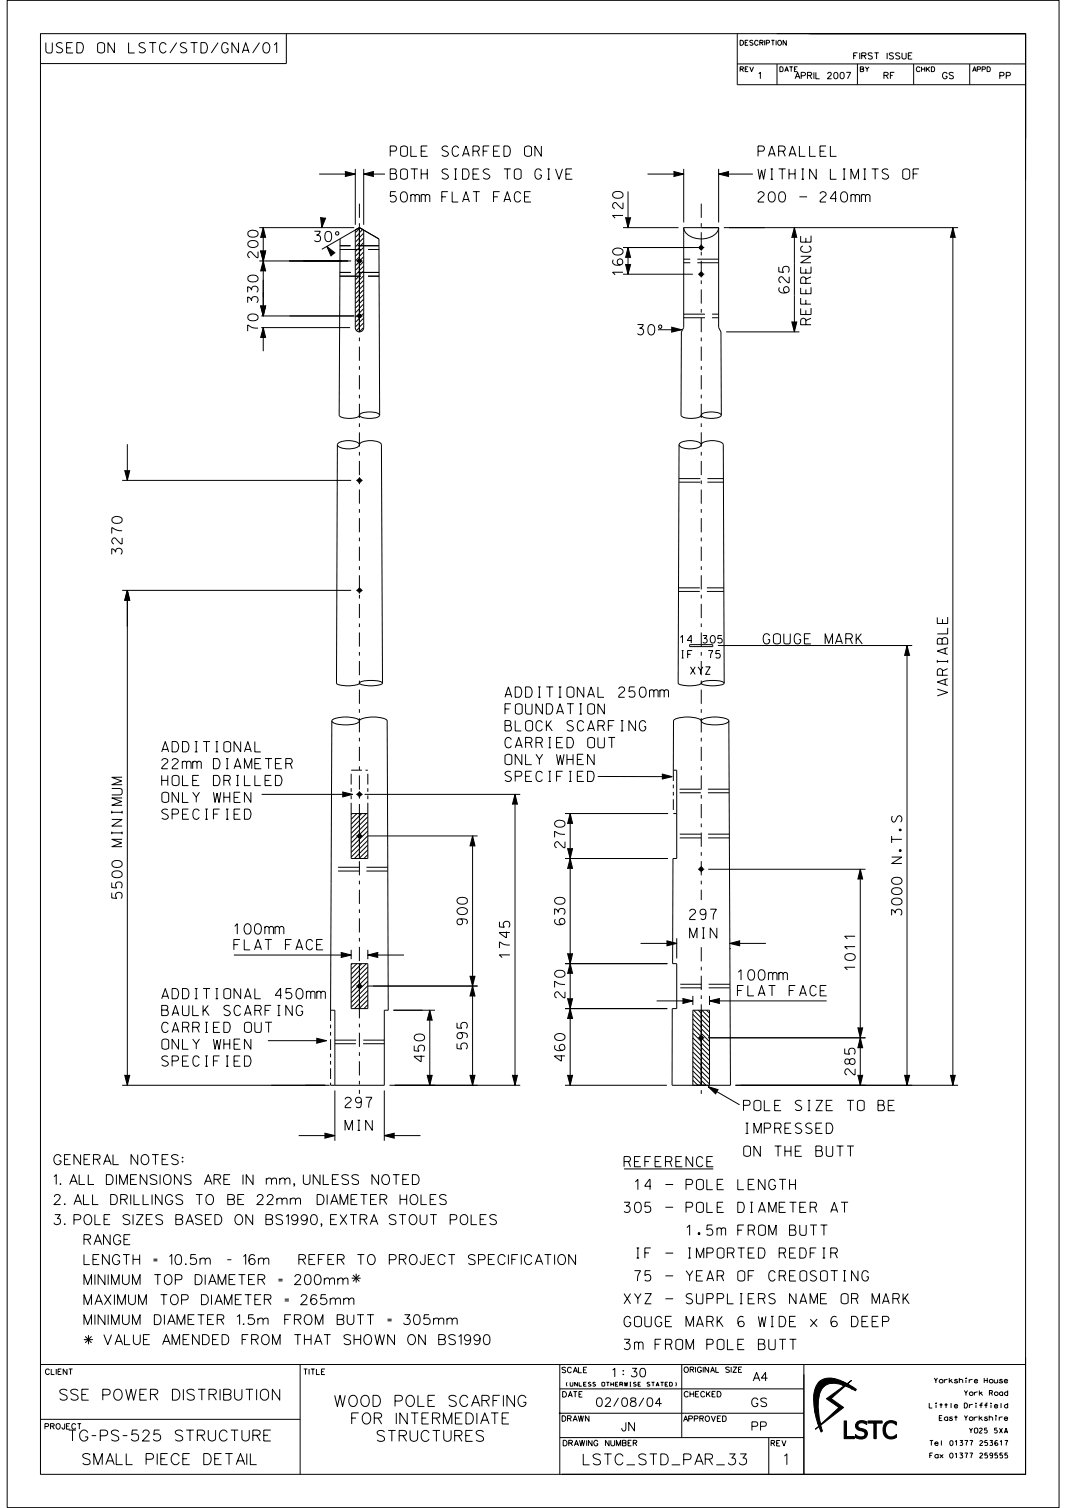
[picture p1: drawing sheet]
<svg xmlns="http://www.w3.org/2000/svg" width="210mm" height="297mm" viewBox="0 0 210 297" stroke-linecap="round" stroke-linejoin="round" font-family="sans-serif">
<g fill="none" stroke="#000" stroke-width=".2">
<path d="M1.4 .1h207.2v296.8h-207.2zM8 6.6h194v283.8h-194zM56.4 6.6v5.9h-48.4M145.2 12.6h56.8M145.2 6.6v10.1h56.8M153 6.6h49v28.8M153.1 12.6v4.1M159.3 6.6h42.7v20.7v-20.7h-42.4M168.9 12.6v4.1M180 12.6v4.1M191 12.6v4.1M62.9 34.3h7.1"/>
<path d="M70 33.3v11M71.6 34.3h4.2M71.6 33.3v11M123.7 37.7v7.1M127.6 34.3h7.1M134.7 33.3v10.5M141.6 33.3v10.5M141.6 34.3h6.7M51.1 44.8h18.7M51.1 51.4h18.1M51.9 44.8v17.4M61.9 45.5h1.2a.95 .95 0 0 1-.7 .8 .66 .66 0 0 1 .7 .9 .66 .66 0 0 1-1.2 .1"/>
<path d="M64.3 45.6a.7 .7 0 0 1 1 .4 1.71 1.71 0 0 1-.3 1.5l-.4 .1a1.28 1.28 0 0 1-.3-2zM67 47.1l-.2 34.7a2.96 2.96 0 0 0 2.8 .6l.9-.3 .3-.3M70.1 44.8l-.1 .1M70.8 44.8l-.8 .5v19.2a.83 .83 0 0 0 .8 .9M70.8 44.8l.8 .5v19.2a.86 .86 0 0 1-.8 .9M70.8 44.8v20.6M70.8 44.8l-7.4 4.3M70.8 44.8l3.8 2.3 .2 34.7M70.8 45l-.8 .8M70.8 45.9l-.8 .9M70.8 46.8l-.8 .9M70.8 47.8l-.8 .8"/>
<path d="M70.8 48.7l-.8 .9M70.8 49.6l-.8 .9M70.8 50.5l-.8 .9M70.8 51.5l-.8 .8M70.8 52.4l-.8 .9M70.8 53.3l-.8 .9M70.8 54.3l-.8 .8M70.8 55.2l-.8 .9M70.8 56.1l-.8 .9M70.8 57.1l-.8 .8M70.8 58l-.8 .8M70.8 58.9l-.8 .9"/>
<path d="M70.8 59.9l-.8 .8M70.9 44.8l-.1 .1M71.6 45l-.8 .8M71.6 45.9l-.8 .9M71.6 46.8l-.8 .9M71.6 47.8l-.8 .8M71.6 48.7l-.8 .9M71.6 49.6l-.8 .9M71.6 50.5l-.8 .9M71.6 51.5l-.8 .8M71.6 52.4l-.8 .9M71.6 53.3l-.8 .9"/>
<path d="M71.6 54.3l-.8 .8M71.6 55.2l-.8 .9M71.6 56.1l-.8 .9M71.6 57.1l-.8 .8M71.6 58l-.8 .8M71.6 58.9l-.8 .9M71.6 59.9l-.8 .8M122.7 44.8h11M122.7 54h13.8M122.7 48.8h14.8M123.7 50.8v1.2M134.7 44.8a3.1 3.1 0 0 0 3.4 2.3 3.1 3.1 0 0 0 3.5-2.3"/>
<path d="M134.7 44.8v19.7l-.5 .9v16.4a2.85 2.85 0 0 0 2.7 .6l1-.3 .2-.3M134.7 44.8h6.9M141.6 44.8v19.7l.4 .9 .1 16.4M142.6 44.8h46.1M156.5 44.8v20.6M187.7 44.8v168.9M51.5 62.2h18.3M51.5 64.5h17.5M51.9 64.5v4.7M70.8 60.8l-.8 .8M70.8 61.7l-.8 .8M70.8 62.6l-.8 .9"/>
<path d="M70.8 63.6l-.8 .8M70.8 64.5l-.8 .8M71.6 60.8l-.8 .8M71.6 61.7l-.8 .8M71.6 62.6l-.8 .9M71.6 63.6l-.8 .8M71.6 64.5l-.8 .8M125.6 63.9h1.1a.86 .86 0 0 1-.7 .8 .66 .66 0 0 1 .7 .9 .66 .66 0 0 1-1.1 .1M128 64l.4-.1a1.16 1.16 0 0 1 0 2.1h-.2a1.28 1.28 0 0 1-.2-2zM129.6 64.9h4.7M143.1 65.4h14.4M24.1 94.6h45.1"/>
<path d="M25.1 87.5v7.1M66.5 87.6l-.2 46.9a4 4 0 0 0 2.7 .6l1.5-.3 .3-.3M66.5 87.6a2.67 2.67 0 0 0 2.6 .8l.7-.1a1.08 1.08 0 0 0 1-.7M66.5 87.6a2.17 2.17 0 0 1 2.2-.8l1.1 .1a1.04 1.04 0 0 1 1 .7M70.8 81.8a2.92 2.92 0 0 0 2.8 .6l.9-.3 .3-.3M70.8 81.8a2.92 2.92 0 0 1 2.8-.6l.9 .3 .3 .3M70.8 87.6a2.17 2.17 0 0 1 2.2-.8l1.2 .1a1.04 1.04 0 0 1 .9 .7l.3 46.9M133.8 87.6a2.68 2.68 0 0 0 2.6 .8l.8-.1a1.14 1.14 0 0 0 .9-.7M133.8 87.6a2.17 2.17 0 0 1 2.2-.8l1.2 .1a1.1 1.1 0 0 1 .9 .7M133.8 87.6l-.2 46.9a4.4 4.4 0 0 0 3.1 .5l1.1-.2 .3-.3M138.1 81.8a2.83 2.83 0 0 0 2.8 .6l.9-.3 .3-.3M138.1 81.8a2.83 2.83 0 0 1 2.8-.6l.9 .3 .3 .3"/>
<path d="M138.1 87.6a2.15 2.15 0 0 1 2.2-.8l1.2 .1a1.1 1.1 0 0 1 1 .7l.2 46.9M24.1 116.3h45.1M25.1 116.3v97.4M70.8 134.5a4.4 4.4 0 0 0 3.2 .5l1-.2 .4-.3M70.8 134.5a4.1 4.1 0 0 1 3.2-.5l1 .3 .4 .2M135.9 127h4.5v.3h-4.5zM138.1 134.5a4 4 0 0 0 2.7 .6l1.6-.3 .3-.3M138.1 134.5a4 4 0 0 1 3.2-.5l1.1 .3 .3 .2M141.4 127.1h38.3M178.7 127.1v86.6M51.5 156.5h17.9M65.4 142a2.96 2.96 0 0 0 2.7 .8 4 4 0 0 0 2.7-.7v-.1"/>
<path d="M65.4 142a3.3 3.3 0 0 1 2.7-.8 4.6 4.6 0 0 1 2.7 .6v.2M65.4 142l-.3 57h.9v14.7h9.7v-14.7h.8l-.2-57a3.3 3.3 0 0 0-2.7-.8 4.7 4.7 0 0 0-2.7 .6l-.1 .2M71.8 156.5h30.7M101.5 156.5v57.2M117.8 152.9l14.6 .1M138.1 142a2.54 2.54 0 0 0 2.3 .8 5 5 0 0 0 3.1-.7l.1-.1M138.1 142a3.3 3.3 0 0 0-2.7-.8 4.7 4.7 0 0 0-2.7 .6l-.1 9.9h.7v17.4h-.7l-.1 20.7h.8v8.8h-.9v15.1h11.5l-.3-71.7M138.1 142a3.1 3.1 0 0 1 2.8-.8 4.7 4.7 0 0 1 2.6 .6l.1 .2M69.2 160.2h3.3v8.9h-3.3zM69.4 160.2l-.2 .2M70.3 160.2l-1.1 1.2M70.8 160.2v8.9"/>
<path d="M71.3 160.2l-2.1 2.1M72.2 160.2l-3 3M72.5 166.4l-2.7 2.7M72.5 164.6h21.6M72.5 168.3l-.8 .8M72.5 167.4l-1.8 1.7M72.5 160.9l-3.3 3.2M72.5 161.8l-3.3 3.3M72.5 162.7l-3.3 3.3M72.5 163.7l-3.3 3.2M72.5 164.6l-3.3 3.3M72.5 165.5l-3.3 3.3"/>
<path d="M93.1 164.6v49.1M111.3 169.1h20.3M111.3 160.2h20.3M112.3 160.2v53.5M139.5 171.2h31M169.5 171.2v42.5M46.1 188.1h23.1M69.2 189.8h3.3v8.8h-3.3zM69.2 187.1v1.8M69.4 189.8l-.2 .2M70.3 189.8l-1.1 1.1M70.8 189.8v8.8"/>
<path d="M71.3 189.8l-2.1 2.1M72.2 189.8l-3 3M72.5 196l-2.7 2.6M72.5 194.2h21.6M72.5 187.1v1.8M72.5 197.9l-.8 .7M72.5 196.9l-1.8 1.7M72.5 188.1h7.1M72.5 190.4l-3.3 3.3M72.5 191.3l-3.3 3.4M72.5 192.3l-3.3 3.3M72.5 193.2l-3.3 3.3"/>
<path d="M72.5 194.1l-3.3 3.3M72.5 195.1l-3.3 3.3M77.5 199h8.2M84.7 199v14.7M111.3 198.6h20.1M111.3 189.8h20.2M126.2 185.8h7.1M129.4 197.1h7.1M133.3 184.8v4M136.5 196.1v1.8M136.5 199.8l1.7 1.6M136.6 199l1.6 1.5"/>
<path d="M137.5 199l.7 .6M138.1 199.7l1.7 1.7M138.1 199v14.7M138.3 199l1.5 1.5M139.2 199l.6 .6M139.8 197.1h23M139.8 196.1v1.8M143.8 186.8h.1M143.8 185.8h7.1M24.1 213.7h40.8M52.8 205h11.5M66 214.8v9.9"/>
<path d="M75.7 214.8v9.9M76.7 213.7h25.8M111.3 213.7h20.1M136.5 211.8l1.7 1.7M136.5 213.7v-14.7h3.3v14.7M136.5 200.7l1.7 1.7M136.5 201.6l1.7 1.7M136.5 202.6l1.7 1.6M136.5 203.5l1.7 1.7M136.5 204.4l1.7 1.7M136.5 205.3l1.7 1.7M136.5 206.3l1.7 1.7"/>
<path d="M136.5 207.2l1.7 1.7M136.5 208.1l1.7 1.7M136.5 209.1l1.7 1.6M136.5 210l1.7 1.7M136.5 210.9l1.7 1.7M136.5 213.7h.1M136.5 212.8l1 .9M138.1 200.7l1.7 1.6M138.1 201.6l1.7 1.7M138.1 202.5l1.7 1.7M138.1 203.4l1.7 1.7M138.1 204.4l1.7 1.7"/>
<path d="M138.1 205.3l1.7 1.7M138.1 206.2l1.7 1.7M138.1 207.2l1.7 1.6M138.1 208.1l1.7 1.7M138.1 209l1.7 1.7M138.1 209.9l1.7 1.7M138.1 210.9l1.7 1.7M138.1 211.8l1.7 1.7M138.1 212.7l1 1M138.1 213.6l.1 .1M139.5 214l6.2 3.6M139.5 204.4h31"/>
<path d="M144.9 213.7h43.8M58.8 223.7h7.2M75.7 223.7h7.1M122.9 230.2h17.6M50.9 248.1a.71 .71 0 0 1 1-.2v1.2M50.9 247.8v1.3M51.9 248.1l.5-.3 .4 .1 .2 1.2M69.3 251.7h1.7M70.2 250.9v1.7M8 268.7h194M8 279.5h51.1M59.1 268.7v21.6"/>
<path d="M110.3 273.5h48.1M110.3 278.3h48.1M110.3 268.7v21.7M134.3 268.7v14.4M158.4 268.7v21.7M202 267.3v23.1h-91.3M110.3 283.1h48.1M151.4 283.1v7.3"/>
<circle cx="66.4" cy="46" r=".35"/>
<circle cx="130.1" cy="64.3" r=".35"/>
</g>
<g fill="#000" stroke="#000" stroke-width=".2">
<path d="M67.9 33.8l2.1 .5-2.1 .5zM71.6 34.3l2.1-.5v1zM132.7 33.8l2 .5-2 .5zM141.6 34.3l2-.5v1zM51.9 51.4l.5 2h-1.1zM51.3 49.4h1.1l-.5 2zM51.9 44.8l.5 2h-1.1zM63.1 42.8l1.1 .1-.8 1.9zM64.4 48.5l1.6 1.3-.8 .7zM123.7 48.8l.5 2h-1zM123.2 52h1l-.5 2zM123.2 42.8h1l-.5 2z"/>
<path d="M156.5 44.8l.5 2h-1zM187.7 44.8l.5 2h-1zM51.3 60.2h1.1l-.5 2zM51.9 64.5l.5 2.1h-1.1zM132.2 64.4l2.1 .5-2.1 .5zM156 63.3h1l-.5 2.1zM24.6 92.6h1l-.5 2zM25.1 116.3l.5 2h-1zM178.7 127.1l.5 2.1h-1zM67.4 156l2 .5-2 .5zM101.5 156.5l.5 2h-1.1zM130.4 152.4l2 .6-2 .5z"/>
<path d="M93.1 164.6l.5 2.1h-1zM112.3 160.2l.5 2.1h-1zM112.3 169.1l.5 2h-1zM111.8 167h1l-.5 2.1zM169.5 171.2l.5 2h-1zM67.1 187.6l2.1 .5-2.1 .5zM72.5 188.1l2-.5v1zM93.1 194.2l.5 2h-1zM92.6 192.2h1l-.5 2zM112.3 189.8l.5 2h-1zM111.8 187.7h1l-.5 2.1zM111.8 196.6h1l-.5 2z"/>
<path d="M131.3 185.3l2 .5-2 .5zM134.4 196.6l2.1 .5-2.1 .6zM139.8 197.1l2-.5v1.1zM143.8 185.8l2-.5v1zM24.6 211.7h1l-.5 2zM62.3 204.5l2 .5-2 .5zM84.7 199l.5 2h-1.1zM84.1 211.7h1.1l-.5 2zM92.6 211.7h1l-.5 2zM100.9 211.7h1.1l-.5 2zM112.3 198.6l.5 2.1h-1zM111.8 211.7h1l-.5 2z"/>
<path d="M139.5 214l2 .6-.5 .9zM169.5 204.4l.5 2h-1zM169 211.7h1l-.5 2zM169 202.3h1l-.5 2.1zM178.2 211.7h1l-.5 2zM187.2 211.7h1l-.5 2zM63.9 223.2l2.1 .5-2.1 .5zM75.7 223.7l2.1-.5v1zM160.3 274.8l.6 .2zM160.9 275l.4 .1z"/>
<path d="M110.2 278.3l.1 .1z" fill-rule="evenodd"/>
<path d="M160.5 277.8l.7-.1 .1 .3-.8 .1z" fill-rule="evenodd"/>
<path d="M160.3 274.8l1 .3-.1 2.6-.7 .1z" fill-rule="evenodd"/>
<path d="M160.5 278.1l.8-.1 .3 2.1-.5 .2z" fill-rule="evenodd"/>
<path d="M160.3 274.6l1.1 .2-.1 .3-1-.3z" fill-rule="evenodd"/>
<path d="M161.4 272.2l.7 1.1-.4 .7-.3 .8-1.1-.2 .5-1.6z" fill-rule="evenodd"/>
<path d="M161.4 272.2l.2-.2 .7 1.1-.2 .2z" fill-rule="evenodd"/>
<path d="M161.6 272l1.1-.5 1-.1 .1 1-.8 .3-.7 .4z" fill-rule="evenodd"/>
<path d="M163.7 271.4l.3 .1v.9h-.2z" fill-rule="evenodd"/>
<path d="M164 271.5l2.1 .6-.1 .7-2-.4z" fill-rule="evenodd"/>
<path d="M166.1 272.1l.2 .1-.1 .6h-.3z" fill-rule="evenodd"/>
<path d="M165.9 272.7l.1 .1z" fill-rule="evenodd"/>
<path d="M166.3 272.2l.6 .3-.5 .4-.2-.1z" fill-rule="evenodd"/>
<path d="M166.5 273l.5-.4 .9 .5-.1 .4z" fill-rule="evenodd"/>
<path d="M162.8 275.5l4.9-3.6-4 3.5 2.5 1.8-5.5 4.3 4.6-4.3z" fill-rule="evenodd"/>
<path d="M167.9 273.1l.2 .2-.1 .3-.2-.1z" fill-rule="evenodd"/>
<path d="M167.7 273.5l.1 .1z" fill-rule="evenodd"/>
<path d="M168.1 273.3l.6 .3-.2 .3-.5-.3z" fill-rule="evenodd"/>
<path d="M161.2 280.6l.4-.2v.2l-.3 .3z" fill-rule="evenodd"/>
<path d="M161.1 280.3l.5-.2v.3l-.4 .2z" fill-rule="evenodd"/>
<path d="M161.3 281l.4-.3 .3 1.1-.3 .2z" fill-rule="evenodd"/>
<circle cx="70.8" cy="51.4" r=".36"/>
<circle cx="138.1" cy="48.8" r=".37"/>
<circle cx="138.1" cy="54" r=".37"/>
<circle cx="70.8" cy="62.2" r=".36"/>
<circle cx="70.8" cy="94.6" r=".37"/>
<circle cx="70.8" cy="116.3" r=".36"/>
<circle cx="70.8" cy="156.4" r=".36"/>
<circle cx="70.8" cy="164.7" r=".37"/>
<circle cx="138.1" cy="171.2" r=".37"/>
<circle cx="70.8" cy="194.2" r=".37"/>
<circle cx="138.1" cy="204.4" r=".36"/>
</g>
<g fill="none" stroke="#000" stroke-width=".2" stroke-dasharray="4.2 1.4" stroke-linecap="butt">
<path d="M66.9 54.4h7.8M67 49.1h7.7M70.2 51.4h1.2M70.8 50.8v1.2M74.6 48.4h-7.6M74.7 53.7h-7.7M137.5 48.8h1.2M137.5 54h1.2M138.1 48.2v1.2M138.1 53.4v1.2M141.6 51.7h-6.9M141.6 51h-6.9"/>
<path d="M70.2 62.2h1.2M70.8 61.6v1.3M134.7 62.6h6.9M134.7 61.9h6.9M70.2 94.6h1.2M70.8 94v1.2M133.8 95h8.7M133.8 94.3h8.7M70.2 116.3h1.2M70.8 115.6v1.3M133.7 116.5h8.9M133.7 115.8h8.9"/>
<path d="M70.2 156.5h1.2M70.8 155.8v1.3M143.7 156.1h-10.4M143.7 155.4h-10.4M70.2 164.6h1.2M70.8 164v1.3M76.4 170.8h-11.2M76.4 171.6h-11.2M138.1 170.6v1.2M138.7 171.2h-1.2M143.7 165h-10.4M143.7 164.3h-10.4"/>
<path d="M70.2 194.2h1.2M70.8 193.6v1.2M143.8 194.6h-10.5M143.8 193.8h-10.5M66 204.9h9.7M75.7 205.6h-9.7M138.1 203.8v1.2M138.7 204.4h-1.2"/>
</g>
<path d="M69.2 151.7h3.3M132.6 151.7v8.5M69.2 160.2v-8.5M72.5 160.2v-8.5M133.3 160.2h-.7M65.1 199v14.7M66 213.7h-.9" fill="none" stroke="#000" stroke-width=".2" stroke-dasharray="2.1 .7 .7 .7 .7 .7" stroke-linecap="butt"/>
<path d="M70.8 40.1v175.3M138.1 40.1v137.2M138.1 186.5v28.9" fill="none" stroke="#000" stroke-width=".2" stroke-dasharray="2.8 1.1 .7 1.1" stroke-linecap="butt"/>
<text font-size="3.5" x="166" y="283.3">LSTC</text>
<g font-size="2.2">
<text x="11.8" y="275.8">SSE POWER DISTRIBUTION</text>
<text x="65.9" y="277">WOOD POLE SCARFING</text>
<text x="69.3" y="280.4">FOR INTERMEDIATE</text>
<text x="13.5" y="283.8">TG-PS-525 STRUCTURE</text>
<text x="74.3" y="283.9">STRUCTURES</text>
<text x="16.3" y="288.4">SMALL PIECE DETAIL</text>
<text x="114.9" y="288.5">LSTC_STD_PAR_33</text>
<text x="154.5" y="288.5">1</text>
</g>
<g font-size="2">
<text x="9" y="10.4">USED ON LSTC/STD/GNA/01</text>
<text x="76.9" y="35.3">BOTH SIDES TO GIVE</text>
<text x="76.9" y="30.8">POLE SCARFED ON</text>
<text x="149.3" y="35.3">WITHIN LIMITS OF</text>
<text x="149.3" y="30.8">PARALLEL</text>
<text x="76.9" y="39.8">50mm FLAT FACE</text>
<text x="149.3" y="39.8">200 - 240mm</text>
<text x="122.7" y="43.1" transform="rotate(-90 122.7 43.1)">120</text>
<text x="159.8" y="47.7" transform="rotate(-90 159.8 47.7)">E</text>
<text x="50.8" y="50.8" transform="rotate(-90 50.8 50.8)">200</text>
<text x="159.8" y="53.8" transform="rotate(-90 159.8 53.8)">ENC</text>
<text x="50.8" y="59.6" transform="rotate(-90 50.8 59.6)">330</text>
<text x="122.7" y="54.3" transform="rotate(-90 122.7 54.3)">160</text>
<text x="155.5" y="57.7" transform="rotate(-90 155.5 57.7)">625</text>
<text x="159.8" y="59.9" transform="rotate(-90 159.8 59.9)">FER</text>
<text x="50.8" y="65.2" transform="rotate(-90 50.8 65.2)">70</text>
<text x="159.8" y="64" transform="rotate(-90 159.8 64)">R</text>
<text x="159.8" y="61.9" transform="rotate(-90 159.8 61.9)">E</text>
<text x="24.1" y="109.2" transform="rotate(-90 24.1 109.2)">3270</text>
<text x="150.3" y="126.8">GOUGE MARK</text>
<text x="99.5" y="137.3">ADDITIONAL 250mm</text>
<text x="186.7" y="137.1" transform="rotate(-90 186.7 137.1)">VARIABLE</text>
<text x="99.5" y="144">BLOCK SCARFING</text>
<text x="99.5" y="140.6">FOUNDATION</text>
<text x="31.9" y="148.1">ADDITIONAL</text>
<text x="99.5" y="147.3">CARRIED OUT</text>
<text x="24.1" y="154.5" transform="rotate(-90 24.1 154.5)">M</text>
<text x="31.9" y="154.7">HOLE DRILLED</text>
<text x="31.9" y="151.4">22mm DIAMETER</text>
<text x="99.5" y="153.9">SPECIFIED</text>
<text x="99.5" y="150.6">ONLY WHEN</text>
<text x="24.1" y="156.6" transform="rotate(-90 24.1 156.6)">U</text>
<text x="31.9" y="161.4">SPECIFIED</text>
<text x="31.9" y="158.1">ONLY WHEN</text>
<text x="24.1" y="166.8" transform="rotate(-90 24.1 166.8)">M</text>
<text x="24.1" y="164.7" transform="rotate(-90 24.1 164.7)">I</text>
<text x="24.1" y="162.7" transform="rotate(-90 24.1 162.7)">NIM</text>
<text x="111.3" y="167" transform="rotate(-90 111.3 167)">270</text>
<text x="177.7" y="170.1" transform="rotate(-90 177.7 170.1)">N.T.S</text>
<text x="24.1" y="176.9" transform="rotate(-90 24.1 176.9)">5500</text>
<text x="46.1" y="184">100mm</text>
<text x="92.1" y="182.1" transform="rotate(-90 92.1 182.1)">900</text>
<text x="111.3" y="182.1" transform="rotate(-90 111.3 182.1)">630</text>
<text x="135.8" y="184.8">MIN</text>
<text x="135.8" y="181.1">297</text>
<text x="177.7" y="180.3" transform="rotate(-90 177.7 180.3)">3000</text>
<text x="46.1" y="187.1">FLAT FACE</text>
<text x="100.4" y="188.7" transform="rotate(-90 100.4 188.7)">1745</text>
<text x="168.5" y="191.2" transform="rotate(-90 168.5 191.2)">1011</text>
<text x="31.9" y="196.7">ADDITIONAL 450mm</text>
<text x="111.3" y="196.5" transform="rotate(-90 111.3 196.5)">270</text>
<text x="145.3" y="196.1">FLAT FACE</text>
<text x="145.3" y="193">100mm</text>
<text x="31.9" y="203.4">CARRIED OUT</text>
<text x="31.9" y="200">BAULK SCARFING</text>
<text x="31.9" y="210">SPECIFIED</text>
<text x="31.9" y="206.7">ONLY WHEN</text>
<text x="83.6" y="209.1" transform="rotate(-90 83.6 209.1)">450</text>
<text x="92.1" y="206.6" transform="rotate(-90 92.1 206.6)">595</text>
<text x="111.3" y="209" transform="rotate(-90 111.3 209)">460</text>
<text x="168.5" y="211.7" transform="rotate(-90 168.5 211.7)">285</text>
<text x="68" y="218.2">297</text>
<text x="146.5" y="218.7">POLE SIZE TO BE</text>
<text x="68" y="222.7">MIN</text>
<text x="146.5" y="227.7">ON THE BUTT</text>
<text x="146.5" y="223.2">IMPRESSED</text>
<text x="10.6" y="233.3">1. ALL DIMENSIONS ARE IN mm, UNLESS NOTED</text>
<text x="10.6" y="229.4">GENERAL NOTES:</text>
<text x="122.9" y="229.8">REFERENCE</text>
<text x="10.6" y="237.2">2. ALL DRILLINGS TO BE 22mm DIAMETER HOLES</text>
<text x="122.9" y="238.8">305 - POLE DIAMETER AT</text>
<text x="123.9" y="234.3">14 - POLE LENGTH</text>
<text x="10.6" y="241.2">3. POLE SIZES BASED ON BS1990, EXTRA STOUT POLES</text>
<text x="13.4" y="245.1">RANGE</text>
<text x="129.4" y="243.3">1.5m FROM BUTT</text>
<text x="13.4" y="249.1">LENGTH = 10.5m - 16m</text>
<text x="52.5" y="249.1">REFER TO PROJECT SPECIFICATION</text>
<text x="123.9" y="247.8">IF - IMPORTED REDFIR</text>
<text x="13.1" y="256.9">MAXIMUM TOP DIAMETER = 265mm</text>
<text x="13.2" y="253">MINIMUM TOP DIAMETER = 200mm</text>
<text x="122.9" y="256.8">XYZ - SUPPLIERS NAME OR MARK</text>
<text x="123.9" y="252.3">75 - YEAR OF CREOSOTING</text>
<text x="13.2" y="260.9">MINIMUM DIAMETER 1.5m FROM BUTT = 305mm</text>
<text x="122.9" y="261.3">GOUGE MARK 6 WIDE x 6 DEEP</text>
<text x="15" y="264.8">VALUE AMENDED FROM THAT SHOWN ON BS1990</text>
<text x="122.9" y="265.8">3m FROM POLE BUTT</text>
</g>
<g font-size="1.7">
<text x="120.7" y="271.2">1 : 30</text>
<text x="148.4" y="272">A4</text>
<text x="117.5" y="277">02/08/04</text>
<text x="122.5" y="281.8">JN</text>
<text x="148.1" y="277">GS</text>
<text x="148.1" y="281.7">PP</text>
</g>
<g font-size="1.5">
<text x="133.9" y="126.6">14</text>
<text x="134" y="129.6">IF</text>
<text x="138.5" y="126.6">305</text>
<text x="139.5" y="129.6">75</text>
<text x="136" y="132.8">XYZ</text>
</g>
<text font-size="1.3" x="168.2" y="11.6">FIRST ISSUE</text>
<g font-size="1.2">
<text x="149.5" y="15.5">1</text>
<text x="156.6" y="15.5">APRIL 2007</text>
<text x="174.1" y="15.5">RF</text>
<text x="185.7" y="15.5">GS</text>
<text x="197" y="15.5">PP</text>
</g>
<g font-size="1.1">
<text x="9" y="270.7">CLIENT</text>
<text x="59.8" y="270.7">TITLE</text>
<text x="110.7" y="270.4">SCALE</text>
<text x="110.8" y="275.2">DATE</text>
<text x="134.8" y="270.3">ORIGINAL SIZE</text>
<text x="134.8" y="275.1">CHECKED</text>
<text x="8.9" y="281.5">PROJECT</text>
<text x="110.7" y="279.9">DRAWN</text>
<text x="134.7" y="279.9">APPROVED</text>
<text x="111" y="284.8">DRAWING NUMBER</text>
<text x="151.9" y="284.8">REV</text>
</g>
<g font-size="1">
<text x="145.8" y="8.9">DESCRIPTION</text>
<text x="145.8" y="14.1">REV</text>
<text x="153.6" y="14.1">DATE</text>
<text x="169.5" y="14.1">BY</text>
<text x="180.5" y="14.1">CHKD</text>
<text x="191.6" y="14.1">APPD</text>
<text x="184" y="272.4">Yorkshire House</text>
<text x="190" y="274.8">York Road</text>
<text x="183.1" y="277.3">Little Driffield</text>
<text x="185" y="279.8">East Yorkshire</text>
<text x="183.2" y="287.2">Fax 01377 259555</text>
<text x="183.2" y="284.7">Tel 01377 253617</text>
<text x="191" y="282.2">YO25 5XA</text>
</g>
<text font-size=".8" x="111.4" y="273">(UNLESS OTHERWISE STATED)</text>
</svg>
